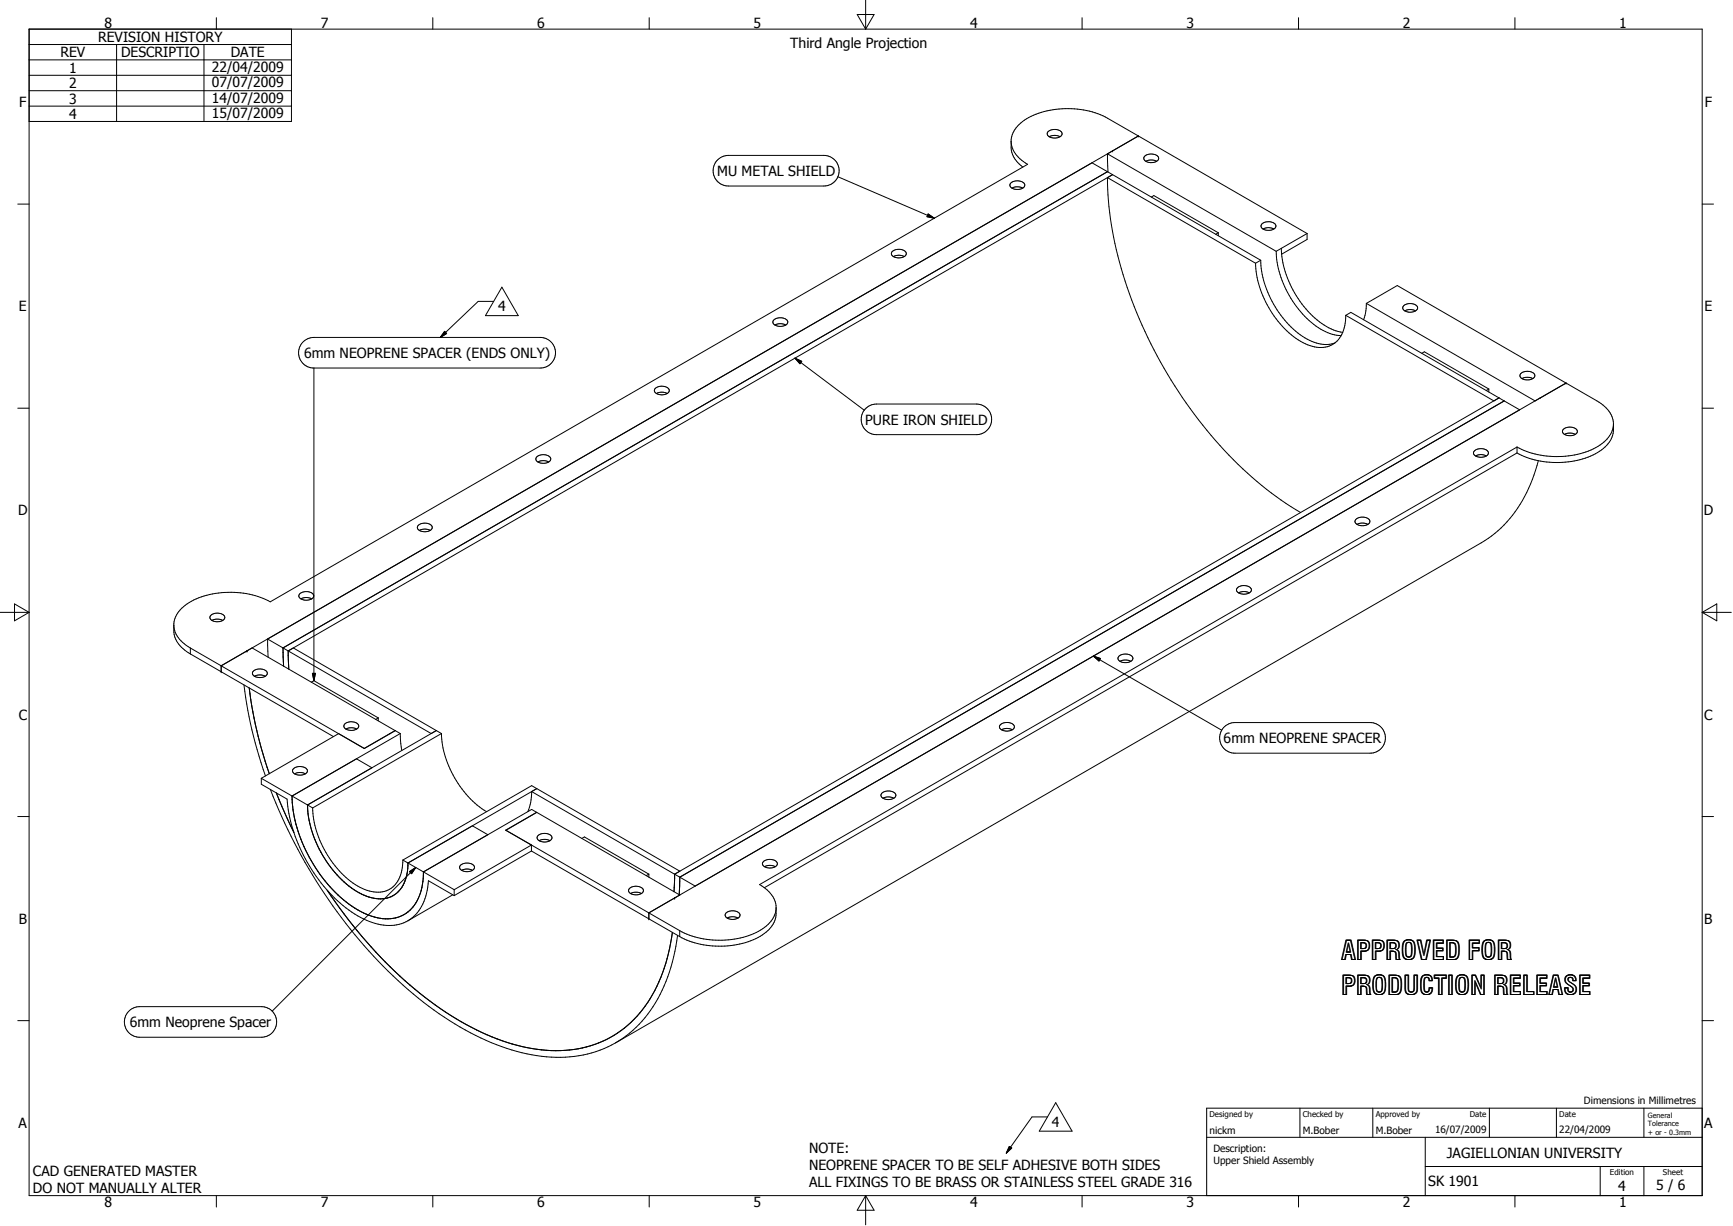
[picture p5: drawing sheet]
<svg xmlns="http://www.w3.org/2000/svg" width="594mm" height="420mm" viewBox="0 0 594 420" stroke-linecap="round" stroke-linejoin="round" font-family="sans-serif">
<g fill="none" stroke="#000" stroke-width=".34">
<path d="M296.7 0v10M10 10h573.4v399.6h-573.4zM10 15.3h89.9M40 15.3v26.3M69.9 15.3v26.3M74.2 6.1v3.9M99.9 10v31.6h-89.9M148.3 6.1v3.9M222.5 6.1v3.9M293.8 5h5.8l-2.9 5zM370.9 6.1v3.9M445.1 6.1v3.9"/>
<path d="M519.3 6.1v3.9M10 20.5h89.9M10 25.8h89.9M10 31.1h89.9M10 36.4h89.9M246.2 54.6l1.3-.9 2.2-.5h32.7a5.2 5.2 0 0 1 5.2 5.3 5.2 5.2 0 0 1-5.2 5.2h-32.7a5.2 5.2 0 0 1-4.9-3.3 5.2 5.2 0 0 1 1.4-5.8zM346.6 48.5a9.8 9.8 0 0 0 5.6 7.8l-259.6 149.9a29.9 29.9 0 0 0-28.4 .7 9.4 9.4 0 0 0-4.6 6.7v2.5a9.5 9.5 0 0 0 5.6 7.9M359.2 45.1a3.2 3.2 0 0 1 4.8 .6 2.8 2.8 0 0 1-4.1 1.3 1.16 1.16 0 0 1-.7-1.9zM359.6 46.8l1.7-.4 2 .4M379.6 58.8l52.5 30.4M379.6 52.7l.2 6.2M379.6 58.8l-282.6 163.2"/>
<path d="M379.6 58.8l-5.3-3-282.6 163.1M379.6 52.7l57.8 33.4M381.3 51.7l-296.7 171.3M390.2 46.6l-10.6 6.1M390.2 46.6l-10.6-6.1a29.9 29.9 0 0 0-28.5 .7 9.5 9.5 0 0 0-4.5 6.7v2.5a8.7 8.7 0 0 0 4 6.9M390.2 46.6l57.8 33.4M392.3 53.6a3.4 3.4 0 0 1 4.8 .3 2.03 2.03 0 0 1-2.6 1.8 1.9 1.9 0 0 1-2.4-1.7zM392.7 55.3l1.7-.5 2.1 .5M6.1 69.9h3.9M287.2 60.5l33 14.3M318.1 73.3l2.1 1.5-2.4-.6zM346.4 62.8a3.4 3.4 0 0 1 4.8 .3 2 2 0 0 1-2.6 1.8 1.75 1.75 0 0 1-2.3-1.9z"/>
<path d="M346.8 64.4l1.7-.4 2.1 .4M379.6 60.9l1.7-1.1-282.5 163.2M379.6 60.9l50.8 29.3M379.6 60.9a130.5 130.5 0 0 0 14.9 56.9 146 146 0 0 0 44.6 53.5l6.7 4.3M394.6 67.5l.9-.5 22.1 12.7M417.6 79.7v1.1M417.6 79.7l-.9 .6M432.5 76.7a3.4 3.4 0 0 1 4.8 .4 2.01 2.01 0 0 1-2.7 1.8 1.75 1.75 0 0 1-2.2-2zM432.9 78.4l.3-.1a3.9 3.9 0 0 1 3.4 .1M448 80l-8.8 5.1M448 80v2l-8.7 5.1M583.4 69.9h3.9"/>
<path d="M172 98.4l5.6 9.7h-11.2zM305.8 86.2a3.4 3.4 0 0 1 4.8 .4 2.02 2.02 0 0 1-2.7 1.7 1.95 1.95 0 0 1-2.3-1.7zM306.2 87.9l1.7-.5 2 .5M430.4 90.2a34 34 0 0 0 16.2 27.2 9.7 9.7 0 0 0 11.7-.6l1.9-3M432.1 89.2l-1.7 1M432.1 89.2a34 34 0 0 0 16 27 11.6 11.6 0 0 0 9.5 1.3M437.4 86.1a33.8 33.8 0 0 0 16.1 27.1 13.3 13.3 0 0 0 6.2 1.8M439.2 85.1l-1.8 1M439.2 85.1a34 34 0 0 0 16.3 27.2l2.4 1 2.3 .6M103.7 117.3a5.3 5.3 0 0 1 3.9-1.7h77.6a5.2 5.2 0 0 1 5.2 5.2 5.2 5.2 0 0 1-5.2 5.3h-77.6a5.2 5.2 0 0 1-4.8-3.1 5.2 5.2 0 0 1 .9-5.7zM152.4 113.5l.7 .7-2.2 1.4zM169.2 103.3h-5.3l-13 12.3"/>
<path d="M265.4 109.4a3.2 3.2 0 0 1 4.6 .8 2.77 2.77 0 0 1-3.8 1.4 1.21 1.21 0 0 1-1.2-.8 1.21 1.21 0 0 1 .4-1.4zM265.6 111.4a4 4 0 0 1 3.7 0M461.3 108l50.7 29.4 1.8-1.1M461.3 108l1.7-1 50.8 29.3M461.3 108l-.4 3.5-.7 2.3M468.3 103.9l10.6-6.1 68.4 39.5a9.1 9.1 0 0 1 5.6 9 12.2 12.2 0 0 1-8.4 8.2 30.7 30.7 0 0 1-24.5-1.4M468.3 103.9l57.9 33.5 1.7-1.1M468.3 103.9l-.3 3.4-.6 2.2M481.1 104.8a3.2 3.2 0 0 1 4.8 .6 2.8 2.8 0 0 1-4.1 1.2 1.14 1.14 0 0 1-.7-1.8zM481.5 106.5a4 4 0 0 1 3.7 0M6.1 139.8h3.9M107.6 126.1v107.1"/>
<path d="M224.6 133.1a3.2 3.2 0 0 1 4.8 .6 2.89 2.89 0 0 1-4.4 1.1 1.02 1.02 0 0 1-.4-1.7zM225 134.8a4 4 0 0 1 3.7 0M272.5 122.7l2.3 1.1-.6 .8zM272.5 122.7l23.7 17.8M487.3 121l.9-.5 22.1 12.8M510.3 133.3v1M510.3 133.3l-.9 .5M513.8 136.3l1.8 1.1M513.8 136.3l-282.6 163.2M515.6 137.4l5.3 3-282.6 163.1-5.3-3M515.6 137.4l-282.6 163.1M521.2 128a3.2 3.2 0 0 1 4.9 .6 2.85 2.85 0 0 1-4.2 1.2 1.16 1.16 0 0 1-.7-1.8z"/>
<path d="M521.7 129.7l1.6-.4 2.1 .4M527.9 136.3h.1M527.9 136.3l-296.7 171.3M536.8 131.2l-8.9 5.1M583.4 139.8h3.9M184 156.5a3.2 3.2 0 0 1 4.8 .7 2.85 2.85 0 0 1-4.2 1.2 1.14 1.14 0 0 1-.6-1.9zM184.4 158.2l1.6-.4 2.1 .4M296.5 140.1a5.2 5.2 0 0 1 3.9-1.7h34.3a5.2 5.2 0 0 1 5.2 5.3 5.2 5.2 0 0 1-5.2 5.2h-34.3a5.2 5.2 0 0 1-4.8-3.1 5.2 5.2 0 0 1 .9-5.7zM505.3 154.5a3.4 3.4 0 0 1 4.8 .4 2.01 2.01 0 0 1-2.6 1.7 1.95 1.95 0 0 1-2.4-1.7zM505.8 156.2l1.6-.5 2.1 .5M520 153.1v2.1M520 153.1l-259.7 149.9a9.8 9.8 0 0 1 5.7 7.8v2.2a10.4 10.4 0 0 1-6.9 8.6 30.6 30.6 0 0 1-26.1-.7"/>
<path d="M520 155.2l-258 148.9M527.3 157.8a44.2 44.2 0 0 1-19.6 28.1l-296.7 171.3M535.8 147.1a3.3 3.3 0 0 1 4.9 .6 2.83 2.83 0 0 1-4.2 1.3 1.14 1.14 0 0 1-.7-1.9zM536.2 148.8l1.7-.4 2.1 .4M553 145.2v2.1a10.5 10.5 0 0 1-7 8.6 30.5 30.5 0 0 1-26-.7M464.7 177.9a3.2 3.2 0 0 1 4.9 .6 2.77 2.77 0 0 1-3.9 1.4 1.21 1.21 0 0 1-1.1-.7 1.21 1.21 0 0 1 .1-1.3zM465.1 179.6a4 4 0 0 1 3.7 0M143.3 180a3.4 3.4 0 0 1 4.8 .4 1.79 1.79 0 0 1-2.2 1.8 2.09 2.09 0 0 1-2.8-1.8zM143.7 181.7a4 4 0 0 1 3.8 0M0 209.8h10M5 206.9l5 2.9-5 2.9zM59.6 214.2a9.8 9.8 0 0 0 5.6 7.8"/>
<path d="M72.2 210.9a3.2 3.2 0 0 1 4.9 .5 2.81 2.81 0 0 1-4.2 1.3 1.14 1.14 0 0 1-.7-1.8zM72.6 212.6a4 4 0 0 1 3.7 0M91.7 218.9l5.3 3.1M91.7 218.9l.2 6.2M102.9 203.3a3.2 3.2 0 0 1 4.6 .7 2.77 2.77 0 0 1-3.8 1.4 1.21 1.21 0 0 1-1.2-.8 1.21 1.21 0 0 1 .4-1.3zM103.1 205.2a4 4 0 0 1 3.7 0M424.1 201.4a3.2 3.2 0 0 1 4.8 .6 2.91 2.91 0 0 1-4.6 .9l-.5-.9zM424.5 203.1a4 4 0 0 1 3.7 0M583.4 209.8h10M583.4 209.8l5-2.9v5.8zM65.2 222v2M65.2 224l10.6 6.1"/>
<path d="M65.2 222l59.7 34.4M75.8 230.1l38.5 22.2M83.6 234.6a144.1 144.1 0 0 0 7.4 31.2M84.6 223l-8.8 5.1v2M84.6 223l1.8-1 49 28.3M85.4 235.7a141 141 0 0 0 6.9 29.4M86.9 229.9a3.3 3.3 0 0 1 4.7 .6 2.17 2.17 0 0 1-2.9 1.6 1.62 1.62 0 0 1-2-2zM87.2 231.7a4 4 0 0 1 3.7 0M97 222l1.8 1M97 222l.2 6.2M98.8 223l1.7-1 50.8 29.3M98.8 223l49 28.3 1.8-1-44.2 25.5"/>
<path d="M98.8 223l.2 6.2M107.1 230.7h1l-.5 2.5zM107.6 233.2l-.9 .5M107.6 233.2l22.1 12.7M374.8 224.8l2.4 .8-.5 .8zM374.8 224.8l43.9 25.4M383.5 224.8a3.4 3.4 0 0 1 4.8 .4 2.01 2.01 0 0 1-2.7 1.8 1.74 1.74 0 0 1-2.3-1.9zM383.9 226.5l1.7-.4 2 .4M116.1 251.3l-26.5 15.3M118.2 248a3.3 3.3 0 0 1 4.7 .6 2.33 2.33 0 0 1-3.2 1.6 1.39 1.39 0 0 1-1.5-.6 1.39 1.39 0 0 1 0-1.6zM118.6 249.8l1.6-.5 2.1 .5M122.2 260l5.3 3-22.1 12.8"/>
<path d="M129.7 245.9v1.1M129.7 245.9l-.9 .5M133.7 251.3v.1M135.4 250.3l-10.6 6.1M135.4 250.3v.1M137.2 251.3l-37.1 21.4a50.4 50.4 0 0 0 16.7 34.8 25.3 25.3 0 0 0 16.2 7.3 11.8 11.8 0 0 0 11.4-9.8l.5-3 .2-3.3M137.2 251.3l-1.7-1-10.6 6.1M137.2 251.3l.5 5.8M151.3 251.3l-44.1 25.5M151.3 251.3a34.2 34.2 0 0 0 15.5 26.8M342.9 248.3a3.4 3.4 0 0 1 4.7 .4 1.79 1.79 0 0 1-2.2 1.8 2.09 2.09 0 0 1-2.8-1.8zM343.3 250l1.6-.5 2.1 .5"/>
<path d="M419.4 249.3a5.4 5.4 0 0 1 3.9-1.8h46.3a5.2 5.2 0 0 1 5.3 5.3 5.2 5.2 0 0 1-5.3 5.2h-46.3a5.3 5.3 0 0 1-4.8-3.1 5.3 5.3 0 0 1 .9-5.6zM6.1 279.7h3.9M89.6 266.6l17.6 10.2M89.6 266.6v2.1l8.8 5.1a54.1 54.1 0 0 0 24.2 40 18.4 18.4 0 0 0 15.8 2.3 15.1 15.1 0 0 0 8.3-13.3l.1-1.1 8.9 5.1M92.7 270.5a172.5 172.5 0 0 0 52.5 72.9 86.5 86.5 0 0 0 38.8 18.2 38.7 38.7 0 0 0 35.1-10.7 53.3 53.3 0 0 0 13.1-30.4M94.7 271.6l6 13.5M100.5 263.4a3.3 3.3 0 0 1 4.9 .6 2.85 2.85 0 0 1-4.2 1.2 1.14 1.14 0 0 1-.7-1.8zM101 265.1l1.6-.5 2.1 .5M105.4 275.8a37.8 37.8 0 0 0 17.7 30 11.5 11.5 0 0 0 12.7 .3 13.1 13.1 0 0 0 4-10.5M107.2 276.8a33.9 33.9 0 0 0 16.2 27.2 9.7 9.7 0 0 0 11.7-.6 12.3 12.3 0 0 0 3-8.8M182.2 271.2l1.8-1-44.2 25.4M182.2 271.2l49 28.3"/>
<path d="M182.2 271.2a16.4 16.4 0 0 1-1.3 6.9M183.9 278.3l-10.6 6.1 8.9 5.1M183.9 278.3v.1M183.9 278.3l-1.7-1-37.1 21.4M184 278.3l-10.6 6.1 59.6 34.4M184 278.3l49 28.3-1.8 1M302.4 271.6a3.2 3.2 0 0 1 4.7 .7 2.77 2.77 0 0 1-3.9 1.4 1.22 1.22 0 0 1-1.1-.8 1.22 1.22 0 0 1 .3-1.3zM302.6 273.5a4 4 0 0 1 3.8 0M583.4 279.7h3.9M138.1 294.6l1.7 1M138.1 294.6l44.1-25.5 50.8 29.3-1.8 1.1M139.8 295.6l5.3 3.1"/>
<path d="M140.4 298.6l2.1-1.4-1.4 2.1zM142.5 297.2l-49.2 49.2M145.1 298.7l10.6 6.1M158 296.3a3.2 3.2 0 0 1 4.6 .7 2.79 2.79 0 0 1-4.1 1.3 1.13 1.13 0 0 1-.9-.9 1.13 1.13 0 0 1 .4-1.1zM158.2 298.2a3.9 3.9 0 0 1 3.7 0M161.9 282.9l5.3 3.1-22.1 12.7M182.2 291.5l40.2 23.3M182.2 289.5v2M182.2 291.5l-26.5 15.3M182.2 289.5l-26.5 15.3M184.5 286.2a3.3 3.3 0 0 1 4.7 .6 2.54 2.54 0 0 1-3.6 1.5 1.28 1.28 0 0 1-1.3-.7 1.28 1.28 0 0 1 .2-1.4zM184.8 288a4 4 0 0 1 3.7 0"/>
<path d="M199.4 287.2l.9-.5 22.1 12.8M222.4 299.5v1M222.4 299.5l-.9 .5M231.2 299.5l-.2 6M231.2 299.5l1.8 1M261.8 295a3.2 3.2 0 0 1 4.6 .8 2.83 2.83 0 0 1-4.1 1.2 1.12 1.12 0 0 1-.9-.8 1.12 1.12 0 0 1 .4-1.2zM262 296.9a4 4 0 0 1 3.7 0M112.2 305a144.6 144.6 0 0 0 45.8 45 64.3 64.3 0 0 0 35.6 9.8 36.9 36.9 0 0 0 32.2-23.4 61.7 61.7 0 0 0 4.7-17M155.2 306.5l-15.4 9M155.7 304.8v2M215.8 304.3a3.3 3.3 0 0 1 4.7 .6 2.17 2.17 0 0 1-2.9 1.6 1.76 1.76 0 0 1-2.1-1.8zM216.1 306.1l1.7-.4 2 .4"/>
<path d="M222.4 314.8l10.6 6.1M231.2 307.6l-8.8 5.1v2.1M233 318.8v2.1M233 300.5l-.2 6M248.8 312.8a3.2 3.2 0 0 1 4.9 .6 2.52 2.52 0 0 1-3.5 1.5 1.38 1.38 0 0 1-1.3-.6 1.38 1.38 0 0 1-.1-1.5zM249.3 314.5a3.9 3.9 0 0 1 3.7 0M266 311.4a11.2 11.2 0 0 1-7.7 8.4 30.6 30.6 0 0 1-25.3-1M6.1 349.6h3.9M44 346.6a5.3 5.3 0 0 1 3.9-1.7h41.7a5.2 5.2 0 0 1 5.2 5.2 5.2 5.2 0 0 1-5.2 5.2h-41.7a5.2 5.2 0 0 1-4.8-3.1 5.2 5.2 0 0 1 .9-5.6zM583.4 349.6h3.9M361.9 377.8l5.6 9.7h-11.3zM445.6 379.6v10"/>
<path d="M470.5 379.6v10M510.5 379.6v10M533.5 379.6v10M563.5 379.6v10M583.4 379.6h-169.8v30M346 392.7l.8 .6-1.9 1.7zM359 382.6h-5.3l-8.8 12.4M413.6 389.6h169.8M488.5 399.6h94.9M488.5 389.6v20M548.5 399.6v10M563.5 399.6v10"/>
<path d="M74.2 409.6v3.9M148.3 409.6v3.9M222.5 409.6v3.9M296.7 409.6v10M296.7 409.6l2.9 5h-5.8zM370.9 409.6v3.9M445.1 409.6v3.9M519.3 409.6v3.9"/>
</g>
<g fill="#000">
<circle cx="381.3" cy="51.7" r=".15"/>
<circle cx="390.2" cy="46.6" r=".15"/>
<circle cx="536.8" cy="131.2" r=".15"/>
<circle cx="75.8" cy="230.1" r=".15"/>
<circle cx="84.6" cy="223" r=".15"/>
<circle cx="222.4" cy="314.8" r=".15"/>
<circle cx="231.2" cy="307.6" r=".15"/>
</g>
<path d="M318.1 73.3l2.1 1.5-2.4-.6zM152.4 113.5l.7 .7-2.2 1.4zM272.5 122.7l2.3 1.1-.6 .8zM107.1 230.7h1l-.5 2.5zM374.8 224.8l2.4 .8-.5 .8zM140.4 298.6l2.1-1.4-1.4 2.1zM346 392.7l.8 .6-1.9 1.7z" fill="#000"/>
<g font-size="9.2">
<text x="459.7" y="328.8">APPROVED FOR</text>
<text x="459.7" y="340.8">PRODUCTION RELEASE</text>
</g>
<g font-size="4.8">
<text x="35.8" y="9.6">8</text>
<text x="110" y="9.6">7</text>
<text x="184.1" y="9.6">6</text>
<text x="258.3" y="9.6">5</text>
<text x="332.5" y="9.6">4</text>
<text x="406.7" y="9.6">3</text>
<text x="480.8" y="9.6">2</text>
<text x="555" y="9.6">1</text>
<text x="33.6" y="14.4">REVISION HISTORY</text>
<text x="270.9" y="16.4">Third Angle Projection</text>
<text x="20.7" y="19.7">REV</text>
<text x="41.5" y="19.7">DESCRIPTIO</text>
<text x="79.1" y="19.7">DATE</text>
<text x="23.7" y="24.9">1</text>
<text x="72.6" y="24.6">22/04/2009</text>
<text x="72.6" y="29.9">07/07/2009</text>
<text x="23.7" y="30.2">2</text>
<text x="23.7" y="35.5">3</text>
<text x="72.6" y="35.2">14/07/2009</text>
<text x="6.6" y="36.7">F</text>
<text x="23.7" y="40.7">4</text>
<text x="72.6" y="40.4">15/07/2009</text>
<text x="584.3" y="36.7">F</text>
<text x="245.8" y="60.3">MU METAL SHIELD</text>
<text x="6.5" y="106.6">E</text>
<text x="170.7" y="106.6">4</text>
<text x="584.2" y="106.6">E</text>
<text x="104.2" y="122.7">6mm NEOPRENE SPACER (ENDS ONLY)</text>
<text x="296.6" y="145.5">PURE IRON SHIELD</text>
<text x="6.2" y="176.6">D</text>
<text x="584" y="176.6">D</text>
<text x="6.4" y="246.5">C</text>
<text x="584.1" y="246.5">C</text>
<text x="419.4" y="254.5">6mm NEOPRENE SPACER</text>
<text x="6.4" y="316.4">B</text>
<text x="584.2" y="316.4">B</text>
<text x="44.5" y="351.9">6mm Neoprene Spacer</text>
<text x="6.4" y="386.4">A</text>
<text x="360.5" y="386">4</text>
<text x="584.1" y="386.4">A</text>
<text x="277.3" y="395.1">NOTE:</text>
<text x="277.3" y="400.8">NEOPRENE SPACER TO BE SELF ADHESIVE BOTH SIDES</text>
<text x="495.9" y="396.6">JAGIELLONIAN UNIVERSITY</text>
<text x="11.3" y="402.9">CAD GENERATED MASTER</text>
<text x="277.3" y="406.6">ALL FIXINGS TO BE BRASS OR STAINLESS STEEL GRADE 316</text>
<text x="489.5" y="406.4">SK 1901</text>
<text x="554.6" y="407.8">4</text>
<text x="567.7" y="407.5">5 / 6</text>
<text x="11.3" y="408.7">DO NOT MANUALLY ALTER</text>
<text x="35.8" y="413.5">8</text>
<text x="110" y="413.5">7</text>
<text x="184.1" y="413.5">6</text>
<text x="258.3" y="413.5">5</text>
<text x="332.5" y="413.5">4</text>
<text x="406.7" y="413.5">3</text>
<text x="480.8" y="413.5">2</text>
<text x="555" y="413.5">1</text>
</g>
<g font-size="3.4">
<text x="542.9" y="378.2">Dimensions in Millimetres</text>
<text x="414.6" y="388.6">nickm</text>
<text x="446.5" y="388.5">M.Bober</text>
<text x="471.5" y="388.5">M.Bober</text>
<text x="491.9" y="388.1">16/07/2009</text>
<text x="534.5" y="388.1">22/04/2009</text>
<text x="415.9" y="394.7">Description:</text>
<text x="415.9" y="398.8">Upper Shield Assembly</text>
</g>
<g font-size="2.7">
<text x="414.6" y="382.7">Designed by</text>
<text x="446.6" y="382.7">Checked by</text>
<text x="471.5" y="382.7">Approved by</text>
<text x="503.8" y="382.6">Date</text>
<text x="534.5" y="382.6">Date</text>
<text x="551.8" y="402.7">Edition</text>
<text x="570" y="402.7">Sheet</text>
</g>
<g font-size="2.5">
<text x="564.8" y="382.8">General</text>
<text x="564.8" y="385.8">Tolerance</text>
<text x="564.8" y="388.8">+ or - 0.3mm</text>
</g>
</svg>
